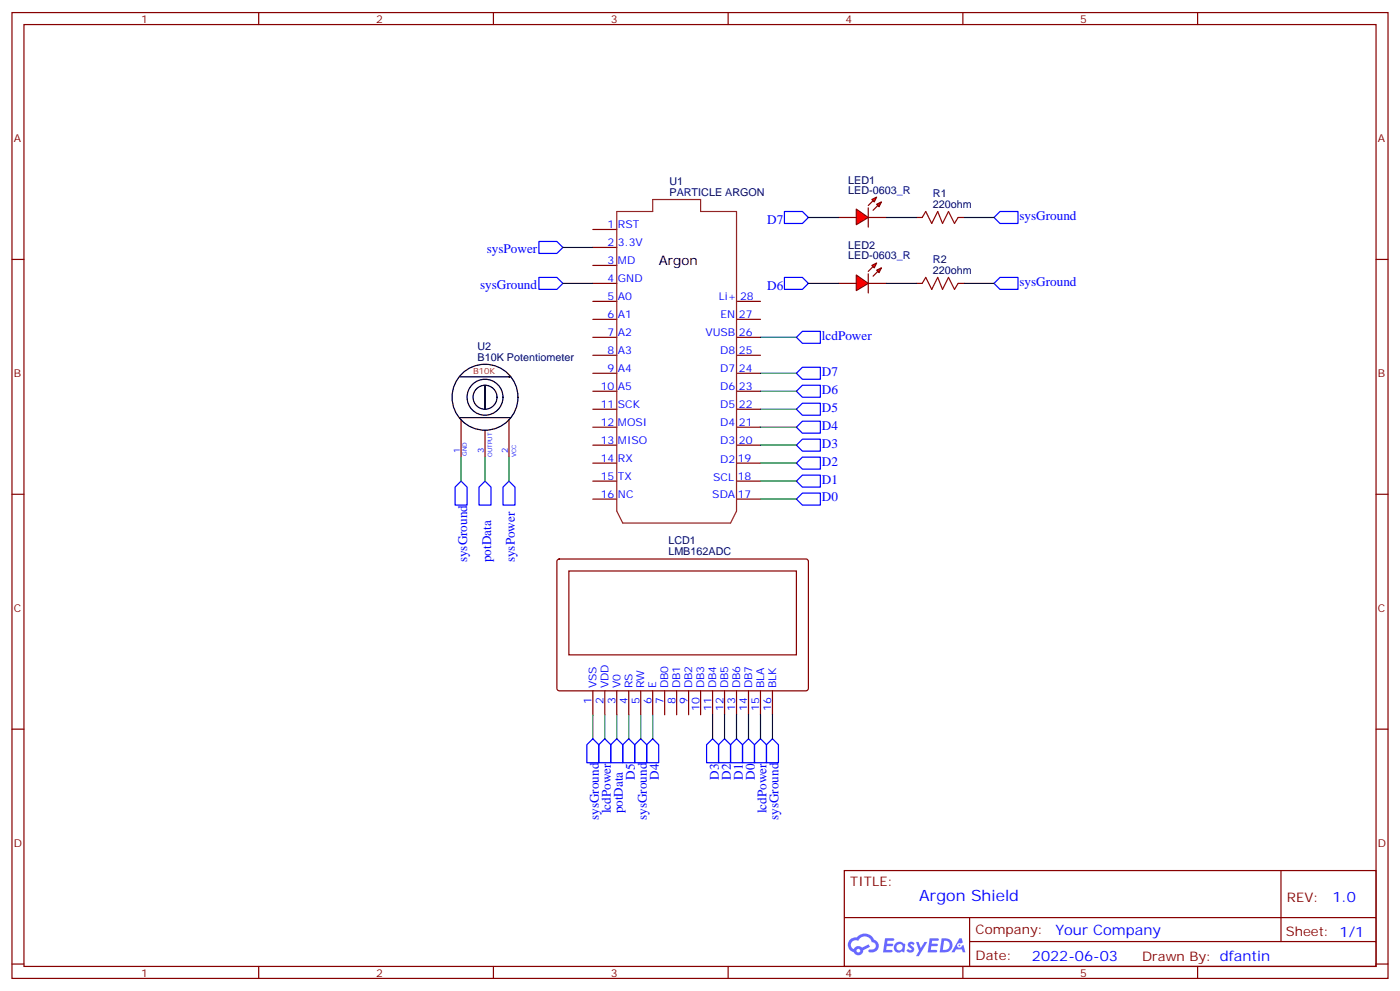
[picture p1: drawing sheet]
<svg xmlns="http://www.w3.org/2000/svg" width="412mm" height="292mm" viewBox="0 0 412 292" stroke-linecap="round" stroke-linejoin="round" font-family="sans-serif">
<g fill="none" stroke="#870000" stroke-width=".35">
<path d="M3.5 3.7h405.4v284.3h-405.4zM7.1 7.2h398.2v277.3h-398.2zM76.2 3.7v3.5M145.3 3.7v3.5M214.5 3.7v3.5M283.6 3.7v3.5M352.8 3.7v3.5M3.5 76.4h3.6M405.3 76.4h3.6M3.5 145.5h3.6M405.3 145.5h3.6M3.5 214.7h3.6"/>
<path d="M405.3 214.7h3.6M248.7 256.3h156.6v28.2h-156.6zM377.3 256.3v20.9M248.7 270.1h156.5M285.6 277.2h119.6M285.6 270.1v14.2M3.5 283.8h3.6M76.2 284.5v3.5M145.3 284.5v3.5M214.5 284.5v3.5M283.6 284.5v3.5M352.8 284.5v3.5"/>
<path d="M405.3 283.8h3.6"/>
</g>
<g fill="#5487ff">
<path d="M267.7 277.5a1.22 1.22 0 0 1 1.7 .2l-.4 .6a.47 .47 0 0 0-.3-.4 .47 .47 0 0 0-.5 .2l.1 .2a1.14 1.14 0 0 1 .8 1.8 1.14 1.14 0 0 1-1.9 0l-.2-.2 .5-.6 .7 .5a.29 .29 0 0 0 .3-.3 .29 .29 0 0 0-.2-.3 1.04 1.04 0 0 1-.6-1.7z"/>
<path d="M260.7 276.2h2.4l.3 .2-.2 .5-1.8 .1-.1 .8h1.5l.3 .4-.3 .4h-1.6l-.2 1.1h1.7l.2 .3-.2 .3-2.6 .1z"/>
<path d="M273.8 276.2h2.4l.3 .2-.1 .5-1.8 .1-.2 .8h1.6l.3 .4-.4 .4-1.6-.1-.1 1.1 1.7 .1 .2 .3-.2 .3-2.6 .1z"/>
<path d="M282.6 276.2h.7l.3 1.3-.6 .3a.69 .69 0 0 0-1 .3 .69 .69 0 0 0 .4 .9 .69 .69 0 0 0 .9-.6l.5-.2 .6 2.2h-.8l-.2-.9h-1.8l-.5 .9h-.8z"/>
<path d="M269.8 277.3h.8l.6 1.8 1.1-1.8h.9l-2.6 4.2h-.8l.9-1.5z"/>
<path d="M277.4 276.2l-.6 4.2h1.3a2.11 2.11 0 0 0 2.5-2.1 2.11 2.11 0 0 0-2.5-2.1zM278.1 277a1.39 1.39 0 0 1 1.7 1.4 1.39 1.39 0 0 1-1.8 1.2h-.3z"/>
<path d="M263.7 277.8a1.54 1.54 0 0 0-.1 2.2 1.54 1.54 0 0 0 2.2 .1l.6 .3 .3-2.3-.2-.3h-.4a1.49 1.49 0 0 0-2.4 0zM264 278.8a.94 .94 0 0 1 1.8 0 .94 .94 0 0 1-1.8 0z"/>
<path d="M250.4 276.6a2.18 2.18 0 0 0 1.1 3.7 1.44 1.44 0 0 0 1.6 .9 1.44 1.44 0 0 0 1.2-1.4l2-1.1-.5-.7-1.9 1a1.47 1.47 0 0 0-2.4 .4 1.39 1.39 0 0 1-.7-1.9 1.39 1.39 0 0 1 2-.5 2.12 2.12 0 0 1 2.2-1.3 2.12 2.12 0 0 1 1.9 1.7 1.14 1.14 0 0 1 1.1 1.4 1.14 1.14 0 0 1-1.7 .7 .43 .43 0 0 0-.5 .4 .43 .43 0 0 0 .4 .5 1.98 1.98 0 0 0 2.5-1.2 1.98 1.98 0 0 0-1.2-2.6 3.1 3.1 0 0 0-5.3-.6l-.9 .1zM252.3 279.9a.55 .55 0 0 1 1.1 0 .55 .55 0 0 1-1.1 0z"/>
<circle cx="282.6" cy="278.3" r=".26"/>
</g>
<g fill="none" stroke="#870000" stroke-width=".35">
<path d="M174.6 67.6h7.1M174.6 72.8h7.1M174.6 78.1h7.1M174.6 83.4h7.1M174.6 88.7h7.1M174.6 94h7.1M174.6 99.3h7.1M217 88.7h7M217 94h7M217 99.3h7M174.6 104.6h7.1M174.6 109.9h7.1"/>
<path d="M174.6 115.2h7.1M217 104.6h7M217 109.9h7M217 115.2h7M135.8 123.6v11M142.9 126.8v7.8M149.9 123.6v11M174.6 120.5h7.1M174.6 125.8h7.1M174.6 131.1h7.1M174.6 136.3h7.1M217 120.5h7"/>
<path d="M217 125.8h7M217 131.1h7M217 136.3h7M174.6 141.6h7.1M174.6 146.9h7.1M217 141.6h7M217 146.9h7M164.3 164.8l.4-.2h73l.4 .7v37.6l-.7 .5-72.9-.1-.5-.6v-37.4zM167.6 168.1h67v24.7h-67zM174.6 203.4v7M178.2 203.4v7M181.7 203.4v7"/>
<path d="M185.2 203.4v7M188.7 203.4v7M192.3 203.4v7M195.8 203.4v7M199.3 203.4v7M202.8 203.4v7M206.4 203.4v7M209.9 203.4v7M213.4 203.4v7M217 203.4v7M220.5 203.4v7M224 203.4v7"/>
<path d="M227.5 203.4v7"/>
</g>
<path d="M181.7 62.3h10.6v-3.6h14.1v3.6h10.6v88.2l-1.8 3.5h-31.8l-1.7-3.5z" fill="none" stroke="#8c2424" stroke-width=".35"/>
<path d="M158.7 71.1h5.3l1.8 1.7-1.8 1.8h-5.3zM158.7 81.7h5.3l1.8 1.7-1.8 1.8h-5.3zM234.6 99.3l1.8-1.8h5.3v3.6h-5.3zM234.6 109.9l1.8-1.8h5.3v3.6h-5.3zM234.6 115.2l1.8-1.8h5.3v3.5h-5.3zM234.6 120.5l1.8-1.8h5.3v3.5h-5.3zM234.6 125.8l1.8-1.8h5.3v3.5h-5.3zM234.6 131.1l1.8-1.8h5.3v3.5h-5.3zM234.6 136.3l1.8-1.7h5.3v3.5h-5.3zM234.6 141.6l1.8-1.7h5.3v3.5h-5.3zM234.6 146.9l1.8-1.7h5.3v3.5h-5.3z" fill="none" stroke="#00f" stroke-width=".35"/>
<path d="M165.8 72.8h8.8M165.8 83.4h8.8M224 99.3h10.6M224 109.9h10.6M224 115.2h10.6M224 120.5h10.6M224 125.8h10.6M224 131.1h10.6M224 136.3h10.6M224 141.6h10.6M224 146.9h10.6" fill="none" stroke="#008700" stroke-width=".35"/>
<g fill="none" stroke="#000" stroke-width=".35">
<path d="M135.5 110.9h14.8h-.4M142.9 113.4v7.1zM135.5 122.9h14.8"/>
<circle cx="142.9" cy="116.9" r="9.7"/>
<circle cx="142.9" cy="116.9" r="3.5"/>
<circle cx="142.9" cy="116.9" r="5.3"/>
</g>
<g fill="#f00" stroke="#870000" stroke-width=".35">
<path d="M252.2 61.6l3.6 2.4-3.6 2.1z"/>
<path d="M255.8 61.2v5.7z"/>
</g>
<g fill="#870000" stroke="#870000" stroke-width=".35">
<path d="M257.2 59.1l-1.4 1.4z"/>
<path d="M257.2 61.9l1.4-1.4z"/>
</g>
<g fill="#f00" stroke="#870000" stroke-width=".35">
<path d="M256.8 58.7l1.4-.7-.7 1.4z"/>
<path d="M258.2 60.1l1.4-.7-.7 1.5z"/>
</g>
<path d="M246.9 64h5.3M255.8 64h5.3" fill="none" stroke="#870000" stroke-width=".35"/>
<g fill="#f00" stroke="#870000" stroke-width=".35">
<path d="M252.2 81l3.6 2.4-3.6 2.1z"/>
<path d="M255.8 80.6v5.7z"/>
</g>
<g fill="#870000" stroke="#870000" stroke-width=".35">
<path d="M255.8 79.9l1.4-1.4z"/>
<path d="M257.2 81.3l1.4-1.4z"/>
</g>
<g fill="#f00" stroke="#870000" stroke-width=".35">
<path d="M256.8 78.1l1.4-.7-.7 1.4z"/>
<path d="M258.2 79.6l1.4-.8-.7 1.5z"/>
</g>
<path d="M269.9 64h1.7M282.2 64h1.8M246.9 83.4h5.3M255.8 83.4h5.3M269.9 83.4h1.7M282.2 83.4h1.8" fill="none" stroke="#870000" stroke-width=".35"/>
<path d="M271.6 64l1.1-1.7 1.8 3.5 1.7-3.5 1.4 3.5 1.8-3.5 1.8 3.5 1-1.8M271.6 83.4l1.1-1.7 1.8 3.5 1.7-3.5 1.4 3.5 1.8-3.5 1.8 3.5 1-1.8" fill="none" stroke="#a10000" stroke-width=".35"/>
<g fill="none" stroke="#008700" stroke-width=".35">
<path d="M238.1 64h8.8M261.1 64h8.8M284 64h8.8M238.1 83.4h8.8M261.1 83.4h8.8M284 83.4h8.8M135.8 134.6v7M142.9 134.6v7M149.9 134.6v7M174.6 210.4v7.1M178.2 210.4v7.1M181.7 210.4v7.1"/>
<path d="M185.2 210.4v7.1M188.7 210.4v7.1M192.3 210.4v7.1M209.9 210.4v7.1M213.4 210.4v7.1M217 210.4v7.1M220.5 210.4v7.1M224 210.4v7.1M227.5 210.4v7.1"/>
</g>
<g fill="none" stroke="#00f" stroke-width=".35">
<path d="M231.1 62.3h5.3l1.7 1.7-1.7 1.8h-5.3zM294.6 62.3h5.3v3.5h-5.3l-1.8-1.8zM231.1 81.7h5.3l1.7 1.7-1.7 1.8h-5.3zM292.8 83.4l1.8-1.7h5.3v3.5h-5.3zM135.8 141.6l1.8 1.8v5.3h-3.5v-5.3zM142.9 141.6l1.7 1.8v5.3h-3.5v-5.3zM149.9 141.6l1.8 1.8v5.3h-3.5v-5.3zM174.6 217.5l1.8 1.8v5.2h-3.5v-5.2zM178.2 217.5l1.7 1.8v5.2h-3.5v-5.2zM179.9 219.3l1.8-1.8 1.7 1.8v5.2h-3.5zM185.2 217.5l1.8 1.8v5.2h-3.6v-5.2zM187 219.3l1.7-1.8 1.8 1.8v5.2h-3.5z"/>
<path d="M192.3 217.5l1.7 1.8v5.2h-3.5v-5.2zM208.1 219.3l1.8-1.8 1.8 1.8v5.2h-3.6zM211.7 219.3l1.7-1.8 1.8 1.8v5.2h-3.5zM217 217.5l1.7 1.8v5.2h-3.5v-5.2zM218.7 219.3l1.8-1.8 1.7 1.8v5.2h-3.5zM224 217.5l1.8 1.8v5.2h-3.6v-5.2zM225.8 219.3l1.7-1.8 1.8 1.8v5.2h-3.5z"/>
</g>
<text font-size="4.6" fill="#00f" x="270.8" y="265.3">Argon Shield</text>
<g font-size="4.2" fill="#00f">
<text x="392.5" y="265.6">1.0</text>
<text x="310.9" y="275.1">Your Company</text>
<text x="304" y="282.9">2022-06-03</text>
</g>
<g font-size="3.9" fill="#00f">
<text x="226" y="65.8">D7</text>
<text x="300.3" y="64.9">sysGround</text>
<text x="143.4" y="74.6">sysPower</text>
<text x="141.4" y="85.2">sysGround</text>
<text x="226" y="85.2">D6</text>
<text x="300.3" y="84.3">sysGround</text>
<text x="242.1" y="100">lcdPower</text>
<text x="242.1" y="110.6">D7</text>
<text x="242.1" y="115.9">D6</text>
<text x="242.1" y="121.2">D5</text>
<text x="242.1" y="126.5">D4</text>
<text x="242.1" y="131.8">D3</text>
<text x="242.1" y="137.1">D2</text>
<text x="242.1" y="142.3">D1</text>
<text x="242.1" y="147.6">D0</text>
<text x="137.6" y="165.5" transform="rotate(-90 137.6 165.5)">sysGround</text>
<text x="144.6" y="165.5" transform="rotate(-90 144.6 165.5)">potData</text>
<text x="151.7" y="165.5" transform="rotate(-90 151.7 165.5)">sysPower</text>
<text x="187" y="229.6" transform="rotate(-90 187 229.6)">D5</text>
<text x="194.1" y="229.6" transform="rotate(-90 194.1 229.6)">D4</text>
<text x="211.7" y="229.6" transform="rotate(-90 211.7 229.6)">D3</text>
<text x="215.3" y="229.6" transform="rotate(-90 215.3 229.6)">D2</text>
<text x="218.8" y="229.6" transform="rotate(-90 218.8 229.6)">D1</text>
<text x="222.3" y="229.6" transform="rotate(-90 222.3 229.6)">D0</text>
<text x="180" y="239.5" transform="rotate(-90 180 239.5)">lcdPower</text>
<text x="183.5" y="239.5" transform="rotate(-90 183.5 239.5)">potData</text>
<text x="225.8" y="239.5" transform="rotate(-90 225.8 239.5)">lcdPower</text>
<text x="176.4" y="241.4" transform="rotate(-90 176.4 241.4)">sysGround</text>
<text x="190.5" y="241.4" transform="rotate(-90 190.5 241.4)">sysGround</text>
<text x="229.3" y="241.4" transform="rotate(-90 229.3 241.4)">sysGround</text>
</g>
<text font-size="3.9" x="194" y="78.1">Argon</text>
<g font-size="3.9" fill="#800">
<text x="250.5" y="260.9">TITLE:</text>
<text x="379.1" y="265.6">REV:</text>
<text x="287.4" y="275.1">Company:</text>
<text x="378.7" y="275.7">Sheet: 1/1</text>
<text x="287.4" y="282.8">Date:</text>
<text x="336.4" y="282.8">Drawn By: dfantin</text>
</g>
<g font-size="3.2" fill="#800">
<text x="41.6" y="6.7">1</text>
<text x="110.8" y="6.7">2</text>
<text x="179.9" y="6.7">3</text>
<text x="249.1" y="6.7">4</text>
<text x="318.2" y="6.7">5</text>
<text x="4.1" y="41.8">A</text>
<text x="405.9" y="41.8">A</text>
<text x="4.1" y="110.9">B</text>
<text x="405.9" y="110.9">B</text>
<text x="4.1" y="180.1">C</text>
<text x="405.9" y="180.1">C</text>
<text x="4.1" y="249.2">D</text>
<text x="405.9" y="249.2">D</text>
<text x="41.6" y="287.5">1</text>
<text x="110.8" y="287.5">2</text>
<text x="179.9" y="287.5">3</text>
<text x="249.1" y="287.5">4</text>
<text x="318.2" y="287.5">5</text>
</g>
<g font-size="3.2" fill="#000080">
<text x="197.2" y="57.7">PARTICLE ARGON</text>
<text x="197.2" y="54.5">U1</text>
<text x="249.9" y="57">LED-0603_R</text>
<text x="249.9" y="54">LED1</text>
<text x="274.8" y="58">R1</text>
<text x="274.8" y="61.2">220ohm</text>
<text x="249.9" y="76.4">LED-0603_R</text>
<text x="249.9" y="73.4">LED2</text>
<text x="274.8" y="77.4">R2</text>
<text x="274.8" y="80.6">220ohm</text>
<text x="140.7" y="106.2">B10K Potentiometer</text>
<text x="140.7" y="103">U2</text>
<text x="196.9" y="160.3">LCD1</text>
<text x="196.9" y="163.5">LMB162ADC</text>
</g>
<g font-size="3.2" fill="#00f">
<text x="179" y="67.2">1</text>
<text x="182" y="67.2">RST</text>
<text x="179" y="72.5">2</text>
<text x="179" y="77.8">3</text>
<text x="182" y="72.5">3.3V</text>
<text x="182" y="77.8">MD</text>
<text x="179" y="83.1">4</text>
<text x="182" y="83.1">GND</text>
<text x="179" y="88.4">5</text>
<text x="182" y="88.4">A0</text>
<text x="211.7" y="88.4">Li+</text>
<text x="218" y="88.4">28</text>
<text x="179" y="93.7">6</text>
<text x="182" y="93.7">A1</text>
<text x="212.2" y="93.7">EN</text>
<text x="217.7" y="93.7">27</text>
<text x="179" y="99">7</text>
<text x="182" y="99">A2</text>
<text x="207.8" y="99">VUSB</text>
<text x="217.7" y="99">26</text>
<text x="179" y="104.2">8</text>
<text x="182" y="104.2">A3</text>
<text x="212.1" y="104.2">D8</text>
<text x="217.7" y="104.2">25</text>
<text x="179" y="109.5">9</text>
<text x="182" y="109.5">A4</text>
<text x="212.1" y="109.5">D7</text>
<text x="217.7" y="109.5">24</text>
<text x="176.9" y="114.8">10</text>
<text x="182" y="114.8">A5</text>
<text x="212.1" y="114.8">D6</text>
<text x="217.7" y="114.8">23</text>
<text x="176.9" y="120.1">11</text>
<text x="176.9" y="125.4">12</text>
<text x="182" y="120.1">SCK</text>
<text x="182" y="125.4">MOSI</text>
<text x="212.1" y="125.4">D4</text>
<text x="212.1" y="120.1">D5</text>
<text x="217.7" y="125.4">21</text>
<text x="217.7" y="120.1">22</text>
<text x="176.9" y="130.7">13</text>
<text x="182" y="130.7">MISO</text>
<text x="212.1" y="130.7">D3</text>
<text x="217.7" y="130.7">20</text>
<text x="176.9" y="136">14</text>
<text x="182" y="136">RX</text>
<text x="212.1" y="136.3">D2</text>
<text x="217.3" y="136">19</text>
<text x="176.9" y="141.3">15</text>
<text x="182" y="141.3">TX</text>
<text x="210.1" y="141.6">SCL</text>
<text x="217.3" y="141.3">18</text>
<text x="176.9" y="146.6">16</text>
<text x="182" y="146.6">NC</text>
<text x="209.8" y="146.6">SDA</text>
<text x="217.3" y="146.6">17</text>
<text x="175.7" y="202.7" transform="rotate(-90 175.7 202.7)">VSS</text>
<text x="179.2" y="202.7" transform="rotate(-90 179.2 202.7)">VDD</text>
<text x="182.7" y="202.7" transform="rotate(-90 182.7 202.7)">V0</text>
<text x="186.3" y="202.7" transform="rotate(-90 186.3 202.7)">RS</text>
<text x="189.8" y="202.7" transform="rotate(-90 189.8 202.7)">RW</text>
<text x="193.3" y="202.7" transform="rotate(-90 193.3 202.7)">E</text>
<text x="196.8" y="202.7" transform="rotate(-90 196.8 202.7)">DB0</text>
<text x="200.4" y="202.7" transform="rotate(-90 200.4 202.7)">DB1</text>
<text x="203.9" y="202.7" transform="rotate(-90 203.9 202.7)">DB2</text>
<text x="207.4" y="202.7" transform="rotate(-90 207.4 202.7)">DB3</text>
<text x="211" y="202.7" transform="rotate(-90 211 202.7)">DB4</text>
<text x="214.5" y="202.7" transform="rotate(-90 214.5 202.7)">DB5</text>
<text x="218" y="202.7" transform="rotate(-90 218 202.7)">DB6</text>
<text x="221.5" y="202.7" transform="rotate(-90 221.5 202.7)">DB7</text>
<text x="225.1" y="202.7" transform="rotate(-90 225.1 202.7)">BLA</text>
<text x="228.6" y="202.7" transform="rotate(-90 228.6 202.7)">BLK</text>
<text x="174.3" y="207.2" transform="rotate(-90 174.3 207.2)">1</text>
<text x="177.8" y="207.2" transform="rotate(-90 177.8 207.2)">2</text>
<text x="181.3" y="207.2" transform="rotate(-90 181.3 207.2)">3</text>
<text x="184.9" y="207.2" transform="rotate(-90 184.9 207.2)">4</text>
<text x="188.4" y="207.2" transform="rotate(-90 188.4 207.2)">5</text>
<text x="191.9" y="207.2" transform="rotate(-90 191.9 207.2)">6</text>
<text x="195.4" y="207.2" transform="rotate(-90 195.4 207.2)">7</text>
<text x="199" y="207.2" transform="rotate(-90 199 207.2)">8</text>
<text x="202.5" y="207.2" transform="rotate(-90 202.5 207.2)">9</text>
<text x="206" y="209.2" transform="rotate(-90 206 209.2)">10</text>
<text x="209.5" y="209.2" transform="rotate(-90 209.5 209.2)">11</text>
<text x="213.1" y="209.2" transform="rotate(-90 213.1 209.2)">12</text>
<text x="216.6" y="209.2" transform="rotate(-90 216.6 209.2)">13</text>
<text x="220.1" y="209.2" transform="rotate(-90 220.1 209.2)">14</text>
<text x="223.7" y="209.2" transform="rotate(-90 223.7 209.2)">15</text>
<text x="227.2" y="209.2" transform="rotate(-90 227.2 209.2)">16</text>
</g>
<text font-size="2.5" fill="#f00" x="139.3" y="110.2">B10K</text>
<g font-size="2.5" fill="#00f">
<text x="135.5" y="133.3" transform="rotate(-90 135.5 133.3)">1</text>
<text x="142.5" y="133.3" transform="rotate(-90 142.5 133.3)">3</text>
<text x="149.6" y="133.3" transform="rotate(-90 149.6 133.3)">2</text>
</g>
<g font-size="1.8" fill="#00f">
<text x="137.5" y="134.2" transform="rotate(-90 137.5 134.2)">GND</text>
<text x="144.9" y="134.5" transform="rotate(-90 144.9 134.5)">OUTPUT</text>
<text x="152" y="134.5" transform="rotate(-90 152 134.5)">VCC</text>
</g>
</svg>
